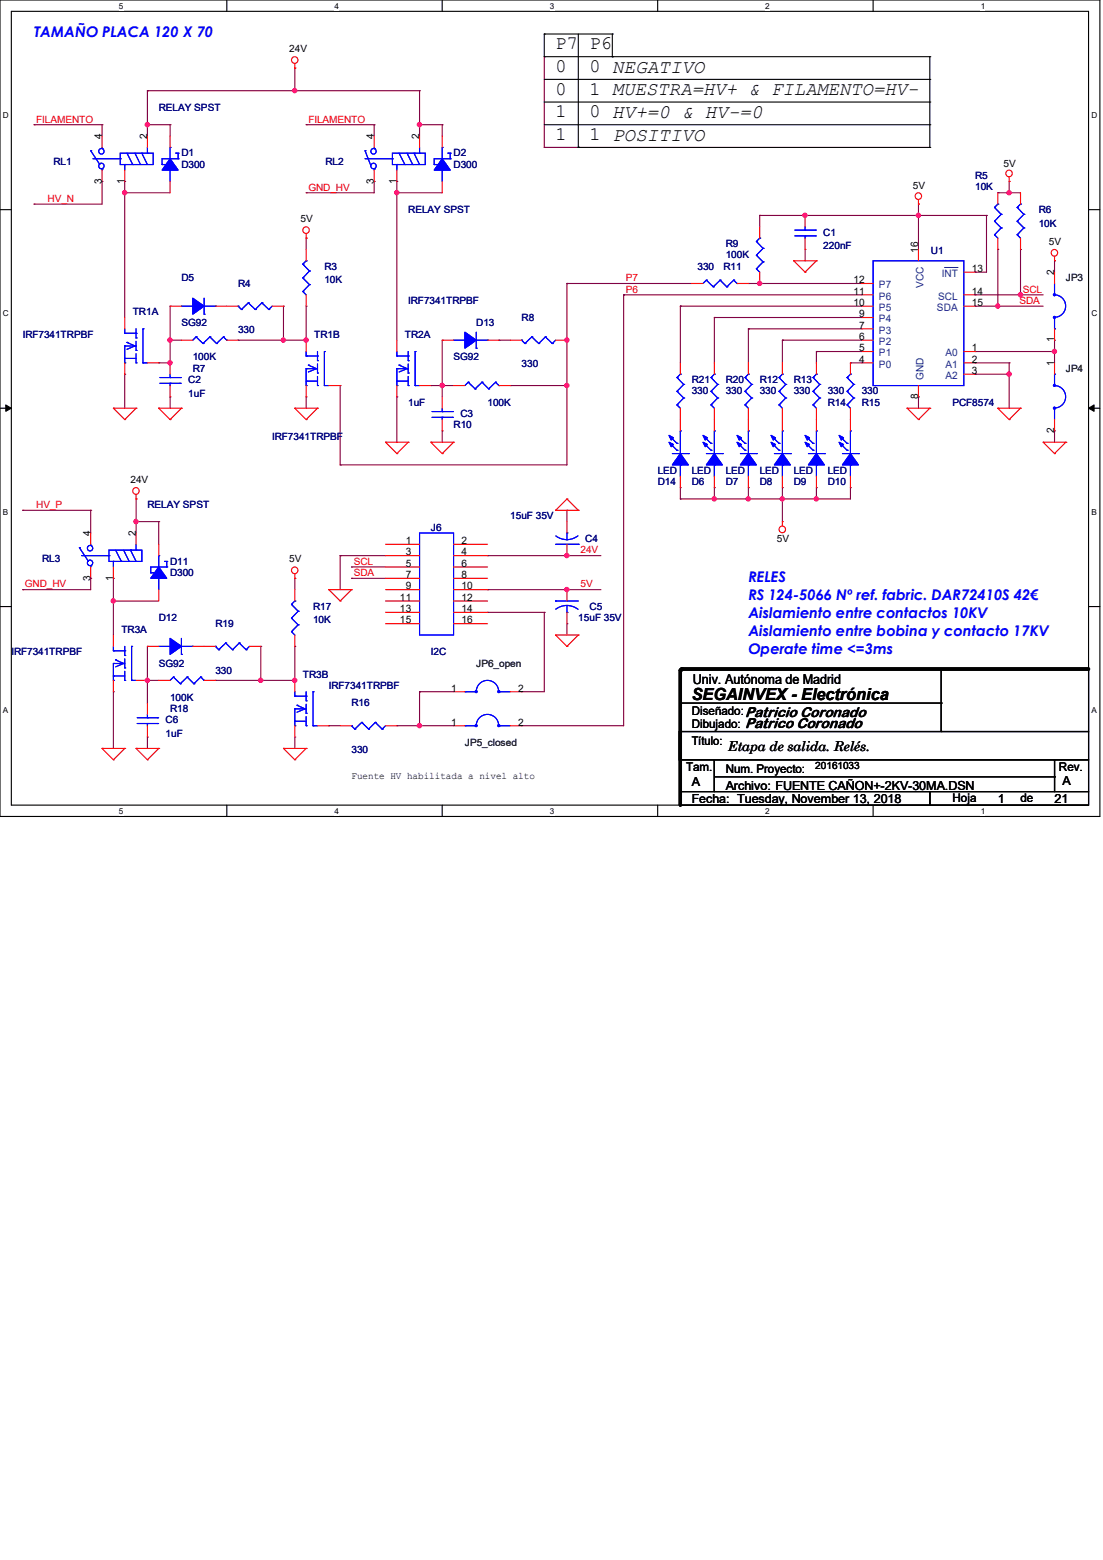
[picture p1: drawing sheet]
<svg xmlns="http://www.w3.org/2000/svg" width="210mm" height="297mm" viewBox="0 0 210 297" stroke-linecap="round" stroke-linejoin="round" font-family="sans-serif">
<path d="M0 0h209.4v155.4h-209.4zM2.2 2.2h205.1v151.1h-205.1z" fill="none" stroke="#000" stroke-width=".21"/>
<g fill="#fff">
<path d="M22.6 .3h.9v1.7h-.9z"/>
<path d="M22.6 153.5h.9v1.8h-.9z"/>
</g>
<path d="M43.2 0v2.2M43.2 153.3v2.1" fill="none" stroke="#000" stroke-width=".21"/>
<g fill="#fff">
<path d="M63.7 .3h.8v1.7h-.8z"/>
<path d="M63.7 153.5h.8v1.8h-.8z"/>
</g>
<path d="M84.2 0v2.2M84.2 153.3v2.1" fill="none" stroke="#000" stroke-width=".21"/>
<g fill="#fff">
<path d="M104.7 .3h.8v1.7h-.8z"/>
<path d="M104.7 153.5h.8v1.8h-.8z"/>
</g>
<path d="M125.2 0v2.2M125.2 153.3v2.1" fill="none" stroke="#000" stroke-width=".21"/>
<g fill="#fff">
<path d="M145.7 .3h.9v1.7h-.9z"/>
<path d="M145.7 153.5h.9v1.8h-.9z"/>
</g>
<path d="M166.2 0v2.2M166.2 153.3v2.1" fill="none" stroke="#000" stroke-width=".21"/>
<g fill="#fff">
<path d="M186.7 .3h.9v1.7h-.9z"/>
<path d="M186.7 153.5h.9v1.8h-.9z"/>
<path d="M.6 21h1.1v1.8h-1.1z"/>
<path d="M207.8 21h1.1v1.8h-1.1z"/>
<path d="M.6 58.8h1.1v1.7h-1.1z"/>
<path d="M207.8 58.8h1.1v1.7h-1.1z"/>
</g>
<path d="M0 39.9h2.2M207.3 39.9h2.1" fill="none" stroke="#000" stroke-width=".21"/>
<g fill="#fff">
<path d="M.6 96.6h1v1.7h-1z"/>
<path d="M207.8 96.6h1v1.7h-1z"/>
</g>
<path d="M0 77.7h2.2M207.3 77.7h2.1" fill="none" stroke="#000" stroke-width=".21"/>
<path d="M1.1 77.1l1.1 .6-1.1 .6zM207.3 77.7l1-.6v1.2z" fill="#000" stroke="#000" stroke-width=".19"/>
<g fill="#fff">
<path d="M.6 134.4h.9v1.7h-.9z"/>
<path d="M207.8 134.4h1v1.7h-1z"/>
</g>
<g fill="none" stroke="#000" stroke-width=".21">
<path d="M103.6 6.5h.1M103.6 6.5v4.3h73.4M103.6 19.4h73.4M103.6 15.1h73.4M103.6 6.5h13M110.1 6.5v21.6M116.6 10.8h.1M116.6 6.5h.1M116.6 6.5v4.3M177 10.8h.1M177 19.4h.1M177 15.1h.1"/>
<path d="M177 10.8v17.3M103.6 23.7h73.4M110.1 28.1h.1M110.1 28.1h66.9M177 28.1h.1M177 23.7h.1M0 115.5h2.2M207.3 115.5h2.1M129.3 139.3h78v5.4h-78zM129.5 127.4h77.8v11.9h-77.8zM129.5 133.9h49.7M179.2 133.9h.1"/>
<path d="M179.2 139.3h.1M179.2 127.4v11.9M129.5 144.7h6.5v6h-6.5zM129.5 150.7h47.5v2.6h-47.5zM136 144.7h64.8v6h-64.8zM136 147.9h64.8M177 150.7h30.3v2.6h-30.3zM200.8 144.7h6.5v6h-6.5zM200.8 147.9h.1"/>
</g>
<g fill="none" stroke="#800040" stroke-width=".21">
<path d="M28.1 17.3h.1M28.1 17.3v8.6M28.1 17.3h51.8M56.1 17.3h.1M56.1 13h.1M56.1 13v4.3M79.9 17.3h.1M79.9 17.3v8.6M103.6 10.8h.1M103.6 10.8v17.3M6.5 38.9h.1M6.5 23.7h.1"/>
<path d="M6.5 23.7h12.9M19.4 34.5h.1M19.4 23.7h.1M19.4 34.5v4.4h-12.9M19.4 23.7v2.2M23.7 36.7h.1M23.7 34.5h.1M23.7 36.7h8.7M23.7 34.5v26M28.1 23.7h.1M28.1 23.7h4.3M32.4 23.7h.1"/>
<path d="M32.4 23.7v2.2M58.3 23.7h.1M58.3 36.7h.1M58.3 23.7h12.9M71.2 23.7h.1M71.2 34.5h.1M71.2 34.5v2.2h-12.9M71.2 23.7v2.2M75.6 36.7h.1M75.6 34.5h.1M75.6 34.5v30.3M75.6 36.7h8.6"/>
<path d="M79.9 23.7h.1M79.9 23.7h4.3M84.2 23.7h.1M84.2 23.7v2.2M103.6 28.1h.1M103.6 28.1h6.5M174.9 38.9h.1M174.9 38.9v8.6M190 36.7h.1M190 36.7h4.3M192.2 36.7h.1M192.2 34.5h.1"/>
<path d="M192.2 34.5v2.2M32.4 58.3h.1M32.4 58.3v10.8h-2.2M54 58.3h.1M54 58.3v6.5M58.3 45.3h.1M58.3 58.3h.1M58.3 58.3v6.5h-13M58.3 45.3v2.2M107.9 54h.1M107.9 54h23.8M107.9 54v34.5h-43.1"/>
<path d="M118.7 56.1h.1M118.7 56.1h45.4M118.7 56.1v82.1h-19.4M129.5 58.3h.1M129.5 58.3h34.6M129.5 58.3v10.8M142.5 54h.1M142.5 54h21.6M144.7 54h.1M144.7 41h.1M144.7 41h43.1M144.7 41v2.2"/>
<path d="M153.3 47.5h.1M153.3 41h.1M153.3 47.5v2.2M174.9 41h.1M185.7 58.3h.1M185.7 56.1h.1M185.7 51.8h.1M185.7 56.1h12.9M185.7 58.3h12.9M187.8 41h.1M187.8 41v10.8h-2.1M190 58.3h.1"/>
<path d="M190 47.5h.1M190 47.5v10.8M194.3 56.1h.1M194.3 47.5h.1M194.3 47.5v8.6M200.8 49.7h.1M200.8 49.7v2.1M23.7 71.2h.1M23.7 71.2v6.5M30.2 69.1h.1M32.4 75.6h.1M32.4 64.8h.1"/>
<path d="M32.4 64.8h2.1M32.4 75.6v2.1M45.3 64.8h.1M54 64.8h.1M58.3 75.6h.1M58.3 75.6v2.1M64.8 73.4h.1M64.8 73.4v15.1M75.6 75.6h.1M75.6 75.6v8.6M82 73.4h.1M82 73.4h4.4"/>
<path d="M84.2 73.4h.1M84.2 64.8h.1M84.2 64.8v10.8M95 64.8h.1M95 64.8h2.2M97.2 73.4h.1M97.2 73.4h10.7M107.9 73.4h.1M107.9 64.8h.1M136 60.5h.1M136 60.5v8.6M136 60.5h28.1"/>
<path d="M142.5 62.6h.1M142.5 62.6v6.5M142.5 62.6h21.6M149 64.8h.1M149 64.8v4.3M149 64.8h15.1M155.4 66.9h.1M155.4 66.9h8.7M155.4 66.9v2.2M161.9 69.1h.1M161.9 69.1h2.2M174.9 75.6h.1"/>
<path d="M174.9 75.6v2.1M185.7 69.1h.1M185.7 71.2h.1M185.7 66.9h.1M185.7 69.1h6.5M185.7 71.2h6.5M185.7 66.9h15.1M192.2 71.2h.1M192.2 69.1h.1M192.2 69.1v8.6M200.8 66.9h.1M200.8 64.8h.1"/>
<path d="M200.8 64.8v4.3M4.3 97.2h.1M4.3 97.2h13M17.3 97.2h.1M17.3 97.2v4.3M25.9 99.3h.1M25.9 95h.1M25.9 99.3h4.3M25.9 95v6.5M30.2 99.3h.1M30.2 99.3v4.3M64.8 88.5h.1"/>
<path d="M84.2 82h.1M84.2 82v2.2M107.9 97.2h.1M107.9 97.2v2.1M129.5 95h.1M129.5 92.8h.1M129.5 92.8v2.2M136 92.8h.1M136 95h.1M136 92.8v2.2M142.5 92.8h.1M142.5 95h.1"/>
<path d="M142.5 92.8v2.2M149 95h.1M149 92.8h.1M149 92.8v6.5M155.4 92.8h.1M155.4 95h.1M155.4 92.8v2.2M161.9 92.8h.1M161.9 92.8v2.2h-32.4M200.8 82h.1M200.8 82v2.2M4.3 112.3h.1"/>
<path d="M17.3 110.1h.1M17.3 110.1v2.2h-13M21.6 114.4h.1M21.6 110.1h.1M21.6 110.1v10.8M21.6 114.4h8.6M56.1 110.1h.1M56.1 110.1v2.2M64.8 105.8h.1M64.8 105.8v6.5M64.8 105.8h8.6M66.9 107.9h.1"/>
<path d="M66.9 110.1h.1M66.9 107.9h6.5M66.9 110.1h6.5M92.8 116.6h.1M92.8 112.3h.1M92.8 105.8h.1M92.8 112.3h21.6M92.8 105.8h21.6M92.8 116.6h10.8M103.6 116.6h.1M103.6 116.6v15.1h-4.3M107.9 112.3h.1"/>
<path d="M107.9 118.7h.1M107.9 105.8h.1M107.9 118.7v2.2M21.6 131.7h.1M21.6 131.7v10.8M28.1 129.5h.1M28.1 123.1h.1M28.1 123.1v10.8M28.1 129.5h2.1M41 129.5h.1M49.7 129.5h.1M49.7 123.1h.1"/>
<path d="M49.7 123.1v6.4M56.1 123.1h.1M56.1 123.1v6.4h-15.1M62.6 138.2h.1M62.6 138.2h2.2M75.6 138.2h.1M75.6 138.2h10.8M79.9 138.2h.1M79.9 131.7h.1M79.9 131.7v6.5M79.9 131.7h6.5M99.3 131.7h.1"/>
<path d="M99.3 138.2h.1M28.1 140.3h.1M28.1 140.3v2.2M56.1 140.3h.1M56.1 140.3v2.2"/>
</g>
<g fill="#f0f" stroke="#f0f" stroke-width=".21">
<circle cx="107.9" cy="112.2" r=".4"/>
<circle cx="194.3" cy="56.1" r=".4"/>
<circle cx="190" cy="58.3" r=".4"/>
<circle cx="144.6" cy="54" r=".4"/>
<circle cx="75.5" cy="36.7" r=".4"/>
<circle cx="174.9" cy="41" r=".4"/>
<circle cx="79.9" cy="23.7" r=".4"/>
<circle cx="28" cy="23.7" r=".4"/>
<circle cx="153.3" cy="41" r=".4"/>
<circle cx="23.7" cy="36.7" r=".4"/>
<circle cx="84.2" cy="73.4" r=".4"/>
<circle cx="58.3" cy="64.7" r=".4"/>
<circle cx="107.9" cy="105.8" r=".4"/>
<circle cx="56.1" cy="17.3" r=".4"/>
<circle cx="192.1" cy="71.2" r=".4"/>
<circle cx="32.4" cy="69.1" r=".4"/>
<circle cx="32.4" cy="64.7" r=".4"/>
<circle cx="54" cy="64.7" r=".4"/>
<circle cx="21.6" cy="114.4" r=".4"/>
<circle cx="25.9" cy="99.3" r=".4"/>
<circle cx="49.6" cy="129.5" r=".4"/>
<circle cx="28" cy="129.5" r=".4"/>
<circle cx="56.1" cy="129.5" r=".4"/>
<circle cx="192.1" cy="36.7" r=".4"/>
<circle cx="79.9" cy="138.2" r=".4"/>
<circle cx="200.8" cy="66.9" r=".4"/>
<circle cx="142.5" cy="95" r=".4"/>
<circle cx="149" cy="95" r=".4"/>
<circle cx="136" cy="95" r=".4"/>
<circle cx="155.4" cy="95" r=".4"/>
<circle cx="107.9" cy="73.4" r=".4"/>
<circle cx="107.9" cy="64.7" r=".4"/>
</g>
<g fill="none" stroke="#f00" stroke-width=".21">
<path d="M56.1 13h.1M56.1 12.1v.9M19.4 25.9v2.2M19.4 32.4v2.1M23.7 32.4v2.1M28.1 25.9v2.2M32.4 25.9v2.2M32.4 34.5v2.2M71.2 25.9v2.2M71.2 32.4v2.1M75.6 32.4v2.1M79.9 25.9v2.2"/>
<path d="M84.2 25.9v2.2M84.2 34.5v2.2M174.9 38.9h.1M174.9 38v.9M190 36.7v2.2M192.2 34.5h.1M192.2 33.7v.8M194.3 36.7v2.2M32.4 58.3h2.1M41 58.3h4.3M51.8 58.3h2.2M58.3 45.3h.1"/>
<path d="M58.3 44.5v.8M58.3 47.5v2.2M58.3 56.1v2.2M131.7 54h2.2M140.3 54h2.2M144.7 43.2v2.1M144.7 51.8v2.2M151.1 49.7h.1M151.1 49.7h4.3M151.1 49.7l2.2 2.1M153.3 51.8h.1M153.3 41v2.2"/>
<path d="M153.3 45.3v2.2M155.4 49.7h.1M155.4 49.7l-2.1 2.1M164.1 58.3h2.1M164.1 56.1h2.1M164.1 54h2.1M174.9 47.5v2.2M183.5 58.3h2.2M183.5 51.8h2.2M183.5 56.1h2.2M190 45.3v2.2M194.3 45.3v2.2"/>
<path d="M200.8 49.7h.1M200.8 48.8v.9M200.8 51.8v2.2M21.6 77.7h.1M21.6 77.7h4.3M21.6 77.7l2.1 2.2M23.7 79.9h.1M23.7 60.5v2.1M23.7 69.1v2.1M25.9 77.7h.1M25.9 77.7l-2.2 2.2M28.1 69.1h2.1"/>
<path d="M30.2 77.7h.1M30.2 77.7h4.3M30.2 77.7l2.2 2.2M32.4 79.9h.1M32.4 69.1v2.1M32.4 73.4v2.2M34.5 77.7h.1M34.5 77.7l-2.1 2.2M34.5 64.8h2.2M43.2 64.8h2.1M56.1 77.7h.1M56.1 77.7h4.4"/>
<path d="M56.1 77.7l2.2 2.2M58.3 79.9h.1M58.3 64.8v2.1M58.3 73.4v2.2M60.5 77.7h.1M60.5 77.7l-2.2 2.2M62.6 73.4h2.2M75.6 64.8v2.1M75.6 73.4v2.2M79.9 73.4h2.1M84.2 75.6v2.1M84.2 79.9v2.1"/>
<path d="M84.2 64.8h2.2M86.4 73.4h2.1M92.8 64.8h2.2M95 73.4h2.2M97.2 64.8h2.1M105.8 64.8h2.1M129.5 69.1v2.1M129.5 77.7v4.3M136 69.1v2.1M136 77.7v4.3M142.5 69.1v2.1M142.5 77.7v4.3"/>
<path d="M149 69.1v2.1M149 77.7v4.3M155.4 69.1v2.1M155.4 77.7v4.3M161.9 69.1v2.1M161.9 77.7v4.3M164.1 64.8h2.1M164.1 66.9h2.1M164.1 69.1h2.1M164.1 62.6h2.1M164.1 60.5h2.1M172.7 77.7h.1"/>
<path d="M172.7 77.7h4.3M172.7 77.7l2.2 2.2M174.9 79.9h.1M174.9 73.4v2.2M177 77.7h.1M177 77.7l-2.1 2.2M183.5 66.9h2.2M183.5 69.1h2.2M183.5 71.2h2.2M190 77.7h.1M190 77.7h4.3M190 77.7l2.2 2.2"/>
<path d="M192.2 79.9h.1M194.3 77.7h.1M194.3 77.7l-2.1 2.2M200.8 62.6v2.2M200.8 69.1v2.1M200.8 79.9v2.1M25.9 95h.1M25.9 94.1v.9M73.4 84.2h.1M73.4 84.2h4.3M73.4 84.2l2.2 2.2M75.6 86.4h.1"/>
<path d="M77.7 84.2h.1M77.7 84.2l-2.1 2.2M82 84.2h.1M82 84.2h4.4M82 84.2l2.2 2.2M84.2 86.4h.1M86.4 84.2h.1M86.4 84.2l-2.2 2.2M105.8 97.2h.1M105.8 97.2h4.3M107.9 95h.1M107.9 95l-2.1 2.2"/>
<path d="M107.9 95l2.2 2.2M107.9 99.3v2.2M110.1 97.2h.1M129.5 90.7v2.1M136 90.7v2.1M142.5 90.7v2.1M149 99.3h.1M149 90.7v2.1M149 99.3v.9M155.4 90.7v2.1M161.9 90.7v2.1M198.6 84.2h.1"/>
<path d="M198.6 84.2h4.3M198.6 84.2l2.2 2.2M200.8 86.4h.1M202.9 84.2h.1M202.9 84.2l-2.1 2.2M17.3 101.5v2.1M17.3 107.9v2.2M21.6 107.9v2.2M25.9 101.5v2.1M30.2 103.6v2.2M30.2 112.3v2.1M56.1 110.1h.1"/>
<path d="M56.1 109.3v.8M56.1 112.3v2.1M62.6 112.3h.1M62.6 112.3h4.3M62.6 112.3l2.2 2.1M64.8 114.4h.1M66.9 112.3h.1M66.9 112.3l-2.1 2.1M73.4 112.3h6.5M73.4 103.6h6.5M73.4 105.8h6.5M73.4 107.9h6.5"/>
<path d="M73.4 110.1h6.5M73.4 114.4h6.5M73.4 116.6h6.5M73.4 118.7h6.5M86.4 112.3h6.4M86.4 103.6h6.4M86.4 105.8h6.4M86.4 107.9h6.4M86.4 110.1h6.4M86.4 114.4h6.4M86.4 116.6h6.4M86.4 118.7h6.4"/>
<path d="M107.9 103.6v2.2M107.9 112.3v2.1M107.9 116.6v2.1M21.6 120.9v2.2M21.6 129.5v2.2M25.9 129.5h2.2M28.1 123.1h2.1M28.1 133.9v2.1M28.1 138.2v2.1M30.2 129.5h2.2M36.7 123.1h4.3M38.9 129.5h2.1"/>
<path d="M47.5 123.1h2.2M56.1 120.9v2.2M56.1 129.5v2.2M56.1 138.2v2.1M60.5 138.2h2.1M64.8 138.2h2.1M73.4 138.2h2.2M86.4 138.2h2.1M86.4 131.7h2.1M97.2 138.2h2.1M97.2 131.7h2.1M105.8 120.9h.1"/>
<path d="M105.8 120.9h4.3M105.8 120.9l2.1 2.2M107.9 123.1h.1M110.1 120.9h.1M110.1 120.9l-2.2 2.2M19.4 142.5h.1M19.4 142.5h4.3M19.4 142.5l2.2 2.2M21.6 144.7h.1M23.7 142.5h.1M23.7 142.5l-2.1 2.2M25.9 142.5h.1"/>
<path d="M25.9 142.5h4.3M25.9 142.5l2.2 2.2M28.1 144.7h.1M30.2 142.5h.1M30.2 142.5l-2.1 2.2M54 142.5h.1M54 142.5h4.3M54 142.5l2.1 2.2M56.1 144.7h.1M58.3 142.5h.1M58.3 142.5l-2.2 2.2"/>
<circle cx="56.1" cy="11.4" r=".62"/>
<circle cx="174.8" cy="37.3" r=".62"/>
<circle cx="192.1" cy="33" r=".62"/>
<circle cx="58.3" cy="43.8" r=".62"/>
<circle cx="200.8" cy="48.1" r=".62"/>
<circle cx="25.9" cy="93.5" r=".62"/>
<circle cx="56.1" cy="108.6" r=".62"/>
<circle cx="148.9" cy="100.8" r=".62"/>
</g>
<path d="M129.5 127.6v25.7M129.8 127.4h77.5" fill="none" stroke="#000" stroke-width=".64"/>
<g fill="#000">
<circle cx="129.5" cy="127.6" r=".32"/>
<circle cx="129.8" cy="127.4" r=".32"/>
</g>
<g fill="none" stroke="#00f" stroke-width=".21">
<path d="M17.3 28.7h.1M17.3 28.7l1.7 2.6M17.7 30.2h5.2M19.4 28.3h.1M19.4 32.2h.1M19.4 28.1v.2M19.4 32.2v.2M22.9 29.2h6.3v2.1h-6.3zM22.9 30.2h.1M23.7 31.3h.1M23.7 31.3v1.1M24.2 29.2l1.1 2.1"/>
<path d="M25.3 31.3h.1M25.7 29.2l1.1 2.1M26.8 31.3h.1M27 29.2h.1M27 29.2l1.1 2.1M28.1 29.2h.1M28.1 28.1v1.1M30.9 31.3h.1M30.9 31.3h.4M31.3 31.3h.1M32.4 32.4h.1M32.4 28.1h.1"/>
<path d="M32.4 28.1v2.1M32.4 32.4v2.1M33.5 29.2h.1M33.5 29.2h.4M33.9 30.2h.1M33.9 29.2h.1M33.9 30.2h-3v1.1M33.9 29.2v1M69.5 28.7h.1M69.5 30.2h5.2M69.5 28.7l1.1 2.8M71.2 28.3h.1"/>
<path d="M71.2 32.2h.1M71.2 28.1v.2M71.2 32.2v.2M74.7 29.2h6.3v2.1h-6.3zM74.7 30.2h.1M75.6 31.3h.1M75.6 31.3v1.1M76 29.2l1.1 2.1M77.1 31.3h.1M77.5 29.2l1.1 2.1M78.6 31.3h.1M78.8 29.2h.1"/>
<path d="M78.8 29.2l1.1 2.1M79.9 29.2h.1M79.9 28.1v1.1M82.7 31.3h.1M82.7 31.3h.4M83.1 31.3h.1M84.2 32.4h.1M84.2 28.1h.1M84.2 28.1v2.1M84.2 32.4v2.1M85.3 29.2h.1M85.3 29.2h.4"/>
<path d="M85.7 30.2h.1M85.7 29.2h.1M85.7 30.2h-3v1.1M85.7 29.2v1M189.4 39.5h.1M189.4 39.5l1.2 1.3M190 38.9h.1M190 38.9l-.6 .6M193.7 39.5h.1M193.7 39.5l1.2 1.3M194.3 38.9h.1M194.3 38.9l-.6 .6"/>
<path d="M34.5 58.3h2.2M36.7 58.3h.1M38.9 59.8h.1M38.9 56.8v3M38.9 58.3h2.1M41 58.3h.1M45.3 58.3h.1M45.3 58.3l.7 .6M46 58.9h.1M47.3 57.7h.1M47.3 57.7l1.3 1.2M47.3 57.7l-1.3 1.2"/>
<path d="M48.6 58.9h.1M49.9 57.7h.1M49.9 57.7l1.3 1.2M49.9 57.7l-1.3 1.2M51.2 58.9h.1M51.8 58.3l-.6 .6M57.7 55.5h.1M57.7 52.9h.1M57.7 50.3h.1M57.7 55.5l.6 .6M57.7 52.9l1.2 1.3M57.7 50.3l1.2 1.3"/>
<path d="M58.3 49.7h.1M58.3 49.7l-.6 .6M58.9 54.2h.1M58.9 51.6h.1M58.9 54.2l-1.2 1.3M58.9 51.6l-1.2 1.3M134.5 53.3h.1M134.5 53.3l-.6 .7M134.5 53.3l1.3 1.3M135.8 54.6h.1M137.1 53.3h.1M137.1 53.3l-1.3 1.3"/>
<path d="M137.1 53.3l1.3 1.3M138.4 54.6h.1M139.7 53.3h.1M139.7 53.3l-1.3 1.3M139.7 53.3l.6 .7M140.3 54h.1M144 51.2h.1M144 48.6h.1M144 46h.1M144 51.2l.7 .6M144 48.6l1.3 1.3M144 46l1.3 1.3"/>
<path d="M144.7 45.3h.1M144.7 45.3l-.7 .7M145.3 49.9h.1M145.3 47.3h.1M145.3 49.9l-1.3 1.3M145.3 47.3l-1.3 1.3M151.3 43.8h3.9M151.3 44.9h3.9M153.3 44.9h.1M153.3 43.8h.1M153.3 43.2v.6M153.3 44.9v.4"/>
<path d="M155.2 43.8h.1M155.2 44.9h.1M166.2 49.7h17.3v23.7h-17.3zM189.4 44.7h.1M189.4 42.1h.1M189.4 44.7l.6 .6M189.4 42.1l1.2 1.3M190.6 43.4h.1M190.6 40.8h.1M190.6 43.4l-1.2 1.3M190.6 40.8l-1.2 1.3M193.7 44.7h.1"/>
<path d="M193.7 42.1h.1M193.7 44.7l.6 .6M193.7 42.1l1.2 1.3M194.9 43.4h.1M194.9 40.8h.1M194.9 43.4l-1.2 1.3M194.9 40.8l-1.2 1.3M200.8 56.1a2.14 2.14 0 0 1 2.1 2.2 2.14 2.14 0 0 1-2.1 2.1M200.8 56.1h.1M200.8 54v2.1M23.7 65.9h.1M23.7 69.1h.1"/>
<path d="M23.7 68.2h.1M23.7 63.5h.1M23.7 65.9h2.2M23.7 62.6v.9M23.7 65.9v3.2M23.7 68.2h2.2M23.7 63.5h2.2M24.2 65.2h.1M24.2 65.2l1.5 .7M25.7 65.9h.1M25.7 65.9l-1.5 .6M25.9 66.7h.1"/>
<path d="M25.9 69.1h.1M25.9 64.3h.1M25.9 63.5h.1M25.9 62.6v1.7M25.9 65v1.7M25.9 67.4v1.7M27.2 62.6h.1M27.2 69.1h.1M27.2 62.6v6.5M27.2 69.1h.9M30.4 71.9h3.9M30.4 73h3.9"/>
<path d="M32.4 73h.1M32.4 71.9h.1M32.4 71.2v.7M32.4 73v.4M34.3 71.9h.1M34.3 73h.1M37.3 64.1h.1M37.3 64.1l-.6 .7M37.3 64.1l1.4 1.3M38.7 65.4h.1M40 64.1h.1M40 64.1l-1.3 1.3"/>
<path d="M40 64.1l1.2 1.3M41.2 65.4h.1M42.5 64.1h.1M42.5 64.1l-1.3 1.3M42.5 64.1l.7 .7M43.2 64.8h.1M58.3 70.2h.1M58.3 73.4h.1M58.3 72.6h.1M58.3 67.8h.1M58.3 66.9v.9M58.3 70.2v3.2"/>
<path d="M58.3 70.2h2.2M58.3 72.6h2.2M58.3 67.8h2.2M58.7 69.5h.1M58.7 69.5l1.5 .7M60.2 70.2h.1M60.2 70.2l-1.5 .6M60.5 71h.1M60.5 73.4h.1M60.5 68.7h.1M60.5 67.8h.1M60.5 66.9v1.8"/>
<path d="M60.5 69.3v1.7M60.5 71.7v1.7M61.8 66.9h.1M61.8 73.4h.1M61.8 66.9v6.5M61.8 73.4h.8M75.6 70.2h.1M75.6 73.4h.1M75.6 72.6h.1M75.6 67.8h.1M75.6 66.9v.9M75.6 70.2v3.2"/>
<path d="M75.6 70.2h2.1M75.6 72.6h2.1M75.6 67.8h2.1M76 69.5h.1M76 69.5l1.5 .7M77.5 70.2h.1M77.5 70.2l-1.5 .6M77.7 71h.1M77.7 73.4h.1M77.7 68.7h.1M77.7 67.8h.1M77.7 66.9v1.8"/>
<path d="M77.7 69.3v1.7M77.7 71.7v1.7M79 66.9h.1M79 73.4h.1M79 73.4h.9M79 66.9v6.5M82.3 78.4h3.8M82.3 79.5h3.8M84.2 79.5h.1M84.2 78.4h.1M84.2 77.7v.7M84.2 79.5v.4"/>
<path d="M86.1 78.4h.1M86.1 79.5h.1M86.4 64.8h2.1M88.5 64.8h.1M89.2 72.8h.1M89.2 72.8l-.7 .6M89.2 72.8l1.3 1.2M90.5 74h.1M90.7 66.3h.1M90.7 63.2v3.1M90.7 64.8h2.1M91.8 72.8h.1"/>
<path d="M91.8 72.8l-1.3 1.2M91.8 72.8l1.2 1.2M92.8 64.8h.1M93 74h.1M94.4 72.8h.1M94.4 72.8l-1.4 1.2M94.4 72.8l.6 .6M95 73.4h.1M99.3 64.8h.1M99.3 64.8l.6 .6M99.9 65.4h.1M101.3 64.1h.1"/>
<path d="M101.3 64.1l1.3 1.3M101.3 64.1l-1.4 1.3M102.6 65.4h.1M103.8 64.1h.1M103.8 64.1l1.4 1.3M103.8 64.1l-1.2 1.3M105.2 65.4h.1M105.8 64.8l-.6 .6M128.9 77.1h.1M128.9 74.5h.1M128.9 71.9h.1M128.9 77.1l.6 .6"/>
<path d="M128.9 74.5l1.3 1.3M128.9 71.9l1.3 1.3M129.5 71.2h.1M129.5 71.2l-.6 .7M130.2 75.8h.1M130.2 73.2h.1M130.2 75.8l-1.3 1.3M130.2 73.2l-1.3 1.3M135.4 77.1h.1M135.4 74.5h.1M135.4 71.9h.1M135.4 77.1l.6 .6"/>
<path d="M135.4 74.5l1.3 1.3M135.4 71.9l1.3 1.3M136 71.2h.1M136 71.2l-.6 .7M136.7 75.8h.1M136.7 73.2h.1M136.7 75.8l-1.3 1.3M136.7 73.2l-1.3 1.3M141.9 77.1h.1M141.9 74.5h.1M141.9 71.9h.1M141.9 77.1l.6 .6"/>
<path d="M141.9 74.5l1.2 1.3M141.9 71.9l1.2 1.3M142.5 71.2h.1M142.5 71.2l-.6 .7M143.1 75.8h.1M143.1 73.2h.1M143.1 75.8l-1.2 1.3M143.1 73.2l-1.2 1.3M148.3 77.1h.1M148.3 74.5h.1M148.3 71.9h.1M148.3 77.1l.7 .6"/>
<path d="M148.3 74.5l1.3 1.3M148.3 71.9l1.3 1.3M149 71.2h.1M149 71.2l-.7 .7M149.6 75.8h.1M149.6 73.2h.1M149.6 75.8l-1.3 1.3M149.6 73.2l-1.3 1.3M154.8 77.1h.1M154.8 74.5h.1M154.8 71.9h.1M154.8 77.1l.6 .6"/>
<path d="M154.8 74.5l1.3 1.3M154.8 71.9l1.3 1.3M155.4 71.2h.1M155.4 71.2l-.6 .7M156.1 75.8h.1M156.1 73.2h.1M156.1 75.8l-1.3 1.3M156.1 73.2l-1.3 1.3M161.3 77.1h.1M161.3 74.5h.1M161.3 71.9h.1M161.3 77.1l.6 .6"/>
<path d="M161.3 74.5l1.3 1.3M161.3 71.9l1.3 1.3M161.9 71.2h.1M161.9 71.2l-.6 .7M162.6 75.8h.1M162.6 73.2h.1M162.6 75.8l-1.3 1.3M162.6 73.2l-1.3 1.3M200.8 62.6h.1M200.8 71.2v2.2a2.14 2.14 0 0 1 2.1 2.1 2.14 2.14 0 0 1-2.1 2.2M200.8 77.7h.1M200.8 71.2h.1"/>
<path d="M200.8 60.5v2.1M200.8 77.7v2.2M127.6 84.4l1.3 1.3M127.6 83.1l1.3 1.3M128 86.4h3.1M128.9 85.7h.1M128.9 84.4h.1M129.5 88.5h.1M129.5 82h.1M129.5 82v4.4M129.5 88.5v2.2M131.1 86.4h.1"/>
<path d="M134.1 84.4l1.3 1.3M134.1 83.1l1.3 1.3M134.5 86.4h3M135.4 85.7h.1M135.4 84.4h.1M136 88.5h.1M136 82h.1M136 82v4.4M136 88.5v2.2M137.5 86.4h.1M140.5 84.4l1.4 1.3M140.5 83.1l1.4 1.3"/>
<path d="M141 86.4h3M141.9 85.7h.1M141.9 84.4h.1M142.5 88.5h.1M142.5 82h.1M142.5 82v4.4M142.5 88.5v2.2M144 86.4h.1M147 84.4l1.3 1.3M147 83.1l1.3 1.3M147.4 86.4h3.1M148.3 85.7h.1"/>
<path d="M148.3 84.4h.1M149 88.5h.1M149 82h.1M149 82v4.4M149 88.5v2.2M150.5 86.4h.1M153.5 84.4l1.3 1.3M153.5 83.1l1.3 1.3M153.9 86.4h3.1M154.8 85.7h.1M154.8 84.4h.1M155.4 88.5h.1"/>
<path d="M155.4 82h.1M155.4 82v4.4M155.4 88.5v2.2M157 86.4h.1M160 84.4l1.3 1.3M160 83.1l1.3 1.3M160.4 86.4h3M161.3 85.7h.1M161.3 84.4h.1M161.9 88.5h.1M161.9 82h.1M161.9 82v4.4"/>
<path d="M161.9 88.5v2.2M163.4 86.4h.1M15.1 104.3h.1M15.1 104.3l1.7 2.6M15.5 105.8h5.2M17.3 103.8h.1M17.3 107.7h.1M17.3 103.6v.2M17.3 107.7v.2M20.7 104.7h6.3v2.2h-6.3zM20.7 105.8h.1M21.6 106.9h.1"/>
<path d="M21.6 106.9v1M22 104.7l1.1 2.2M23.1 106.9h.1M23.5 104.7l1.1 2.2M24.6 106.9h.1M24.8 104.7h.1M24.8 104.7l1.1 2.2M25.9 104.7h.1M25.9 103.6v1.1M28.7 109.1h.1M28.7 109.1h.5M29.2 109.1h.1"/>
<path d="M30.2 110.1h.1M30.2 105.8h.1M30.2 105.8v2.1M30.2 110.1v2.2M31.3 106.9h.1M31.3 106.9h.4M31.7 107.9h.1M31.7 106.9h.1M31.7 107.9h-3v1.2M31.7 106.9v1M55.5 117.7h.1M55.5 115.1h.1"/>
<path d="M55.5 117.7l1.3 1.3M55.5 115.1l1.3 1.3M56.1 114.4h.1M56.1 114.4l-.6 .7M56.8 119h.1M56.8 116.4h.1M56.8 119l-1.3 1.3M56.8 116.4l-1.3 1.3M79.9 101.5h6.5v19.4h-6.5zM105.8 114.4h.1M105.8 103.6h4.3M105.8 114.4h4.3"/>
<path d="M107.9 101.5h.1M107.9 116.6h.1M107.9 115.3l-.9 .1-1.2 .6M107.9 115.3l1.4 .2 .8 .5M107.9 101.5v1.3M107.9 115.3v1.3M110 102l-.7 .5-1.3 .2-1-.1-1.2-.6M110.1 103.6h.1M21.6 126.3h.1M21.6 129.5h.1M21.6 128.7h.1M21.6 123.9h.1"/>
<path d="M21.6 123.1v.8M21.6 126.3v3.2M21.6 126.3h2.1M21.6 128.7h2.1M21.6 123.9h2.1M22 125.6h.1M22 125.6l1.5 .7M23.5 126.3h.1M23.5 126.3l-1.5 .7M23.7 127.2h.1M23.7 129.5h.1M23.7 124.8h.1"/>
<path d="M23.7 123.9h.1M23.7 123.1v1.7M23.7 125.4v1.8M23.7 127.8v1.7M25.1 123.1h.1M25.1 129.5h.1M25.1 123.1v6.4M25.1 129.5h.8M26.1 136.7h3.9M26.1 137.8h3.9M28.1 137.8h.1M28.1 136.7h.1"/>
<path d="M28.1 136v.7M28.1 137.8v.4M30 136.7h.1M30 137.8h.1M30.2 123.1h2.2M32.4 123.1h.1M33 128.9h.1M33 128.9l-.6 .6M33 128.9l1.3 1.3M34.3 130.2h.1M34.5 124.6h.1M34.5 121.5v3.1"/>
<path d="M34.5 123.1h2.2M35.6 128.9h.1M35.6 128.9l-1.3 1.3M35.6 128.9l1.3 1.3M36.7 123.1h.1M36.9 130.2h.1M38.2 128.9h.1M38.2 128.9l-1.3 1.3M38.2 128.9l.7 .6M38.9 129.5h.1M41 123.1h.1M41 123.1l.7 .6"/>
<path d="M41.7 123.7h.1M43 122.4h.1M43 122.4l1.3 1.3M43 122.4l-1.3 1.3M44.3 123.7h.1M45.6 122.4h.1M45.6 122.4l-1.3 1.3M45.6 122.4l1.3 1.3M46.9 123.7h.1M47.5 123.1l-.6 .6M55.5 120.3h.1M55.5 120.3l.6 .6"/>
<path d="M56.1 135h.1M56.1 138.2h.1M56.1 137.3h.1M56.1 132.5h.1M56.1 135h2.2M56.1 131.7v.8M56.1 135v3.2M56.1 137.3h2.2M56.1 132.5h2.2M56.6 134.3h.1M56.6 134.3l1.5 .7M58.1 135h.1"/>
<path d="M58.1 135l-1.5 .6M58.3 135.8h.1M58.3 138.2h.1M58.3 133.4h.1M58.3 132.5h.1M58.3 131.7v1.7M58.3 134.1v1.7M58.3 136.4v1.8M59.6 131.7h.1M59.6 138.2h.1M59.6 131.7v6.5M59.6 138.2h.9"/>
<path d="M66.9 138.2h.1M66.9 138.2l.7 .6M67.6 138.8h.1M68.9 137.5h.1M68.9 137.5l1.3 1.3M68.9 137.5l-1.3 1.3M70.2 138.8h.1M71.5 137.5h.1M71.5 137.5l1.3 1.3M71.5 137.5l-1.3 1.3M72.8 138.8h.1M73.4 138.2l-.6 .6"/>
<path d="M88.5 131.7h2.2a2.14 2.14 0 0 1 2.1-2.2 2.14 2.14 0 0 1 2.2 2.2M88.5 131.7h.1M88.5 138.2h2.2a2.14 2.14 0 0 1 2.1-2.2 2.14 2.14 0 0 1 2.2 2.2M88.5 138.2h.1M95 131.7h.1M95 138.2h.1M95 138.2h2.2M95 131.7h2.2"/>
<circle cx="19.3" cy="31.6" r=".52"/>
<circle cx="19.3" cy="28.8" r=".52"/>
<circle cx="71.1" cy="31.6" r=".52"/>
<circle cx="71.1" cy="28.8" r=".52"/>
<circle cx="17.1" cy="104.4" r=".52"/>
<circle cx="17.1" cy="107.2" r=".52"/>
</g>
<g fill="#00f" stroke="#00f" stroke-width=".21">
<path d="M161.9 86.4l1.5 2.1h-3z" fill-rule="evenodd"/>
<path d="M159.8 82.9l.8 .5-.4 .4z" fill-rule="evenodd"/>
<path d="M159.8 84.2l.8 .4-.4 .4z" fill-rule="evenodd"/>
<path d="M161.9 86.4l1.5 2.1h-3z" fill-rule="evenodd"/>
<path d="M159.8 82.9l.8 .5-.4 .4z" fill-rule="evenodd"/>
<path d="M159.8 84.2l.8 .4-.4 .4z" fill-rule="evenodd"/>
<path d="M30.2 107.9l1.5 2.2h-3z" fill-rule="evenodd"/>
<path d="M30.2 107.9l1.5 2.2h-3z" fill-rule="evenodd"/>
<path d="M155.4 86.4l1.6 2.1h-3.1z" fill-rule="evenodd"/>
<path d="M153.3 82.9l.8 .5-.4 .4z" fill-rule="evenodd"/>
<path d="M153.3 84.2l.8 .4-.4 .4z" fill-rule="evenodd"/>
<path d="M155.4 86.4l1.6 2.1h-3.1z" fill-rule="evenodd"/>
<path d="M153.3 82.9l.8 .5-.4 .4z" fill-rule="evenodd"/>
<path d="M153.3 84.2l.8 .4-.4 .4z" fill-rule="evenodd"/>
<path d="M32.4 121.5l2.1 1.6-2.1 1.5z" fill-rule="evenodd"/>
<path d="M32.4 121.5l2.1 1.6-2.1 1.5z" fill-rule="evenodd"/>
<path d="M149 86.4l1.5 2.1h-3.1z" fill-rule="evenodd"/>
<path d="M146.8 82.9l.9 .5-.5 .4z" fill-rule="evenodd"/>
<path d="M146.8 84.2l.9 .4-.5 .4z" fill-rule="evenodd"/>
<path d="M149 86.4l1.5 2.1h-3.1z" fill-rule="evenodd"/>
<path d="M146.8 82.9l.9 .5-.5 .4z" fill-rule="evenodd"/>
<path d="M146.8 84.2l.9 .4-.5 .4z" fill-rule="evenodd"/>
<path d="M129.5 86.4l1.6 2.1h-3.1z" fill-rule="evenodd"/>
<path d="M127.4 82.9l.8 .5-.4 .4z" fill-rule="evenodd"/>
<path d="M127.4 84.2l.8 .4-.4 .4z" fill-rule="evenodd"/>
<path d="M129.5 86.4l1.6 2.1h-3.1z" fill-rule="evenodd"/>
<path d="M127.4 82.9l.8 .5-.4 .4z" fill-rule="evenodd"/>
<path d="M127.4 84.2l.8 .4-.4 .4z" fill-rule="evenodd"/>
<path d="M84.2 30.2l1.5 2.2h-3z" fill-rule="evenodd"/>
<path d="M84.2 30.2l1.5 2.2h-3z" fill-rule="evenodd"/>
<path d="M142.5 86.4l1.5 2.1h-3z" fill-rule="evenodd"/>
<path d="M140.3 82.9l.9 .5-.4 .4z" fill-rule="evenodd"/>
<path d="M140.3 84.2l.9 .4-.4 .4z" fill-rule="evenodd"/>
<path d="M142.5 86.4l1.5 2.1h-3z" fill-rule="evenodd"/>
<path d="M140.3 82.9l.9 .5-.4 .4z" fill-rule="evenodd"/>
<path d="M140.3 84.2l.9 .4-.4 .4z" fill-rule="evenodd"/>
<path d="M88.5 63.2l2.2 1.6-2.2 1.5z" fill-rule="evenodd"/>
<path d="M88.5 63.2l2.2 1.6-2.2 1.5z" fill-rule="evenodd"/>
<path d="M136 86.4l1.5 2.1h-3z" fill-rule="evenodd"/>
<path d="M133.9 82.9l.8 .5-.4 .4z" fill-rule="evenodd"/>
<path d="M133.9 84.2l.8 .4-.4 .4z" fill-rule="evenodd"/>
<path d="M136 86.4l1.5 2.1h-3z" fill-rule="evenodd"/>
<path d="M133.9 82.9l.8 .5-.4 .4z" fill-rule="evenodd"/>
<path d="M133.9 84.2l.8 .4-.4 .4z" fill-rule="evenodd"/>
<path d="M32.4 30.2l1.5 2.2h-3z" fill-rule="evenodd"/>
<path d="M32.4 30.2l1.5 2.2h-3z" fill-rule="evenodd"/>
<path d="M36.7 56.8l2.2 1.5-2.2 1.5z" fill-rule="evenodd"/>
<path d="M36.7 56.8l2.2 1.5-2.2 1.5z" fill-rule="evenodd"/>
<circle cx="95" cy="131.7" r=".19"/>
<circle cx="90.7" cy="131.7" r=".19"/>
<circle cx="95" cy="138.2" r=".19"/>
<circle cx="90.7" cy="138.2" r=".19"/>
<circle cx="200.8" cy="56.1" r=".19"/>
<circle cx="200.8" cy="60.4" r=".19"/>
<circle cx="200.8" cy="77.7" r=".19"/>
<circle cx="200.8" cy="73.4" r=".19"/>
</g>
<path d="M179.8 50.9h2.6" fill="none" stroke="#004080" stroke-width=".19"/>
<g font-size="3.6">
<text x="105.8" y="9.4">P7 P6</text>
<text x="105.8" y="13.7">0</text>
<text x="112.3" y="13.7">0 NEGATIVO</text>
<text x="105.8" y="18">0</text>
<text x="105.8" y="22.4">1</text>
<text x="112.3" y="18">1 MUESTRA=HV+ &amp; FILAMENTO=HV-</text>
<text x="112.3" y="22.4">0 HV+=0 &amp; HV-=0</text>
<text x="105.8" y="26.7">1</text>
<text x="112.3" y="26.7">1 POSITIVO</text>
</g>
<text font-size="3.2" x="131.7" y="133.3">SEGAINVEX - Electrónica</text>
<g font-size="2.8" fill="#00f">
<text x="6.5" y="7.1">TAMAÑO PLACA 120 X 70</text>
<text x="142.5" y="110.7">RELES</text>
<text x="142.5" y="114.2">RS 124-5066 Nº ref. fabric. DAR72410S 42€</text>
<text x="142.5" y="117.6">Aislamiento entre contactos 10KV</text>
<text x="142.5" y="121">Aislamiento entre bobina y contacto 17KV</text>
<text x="142.5" y="124.5">Operate time &lt;=3ms</text>
</g>
<g font-size="2.7">
<text x="141.9" y="136.5">Patricio Coronado</text>
<text x="141.9" y="138.7">Patrico Coronado</text>
</g>
<g font-size="2.6">
<text x="131.9" y="130.1">Univ. Autónoma de Madrid</text>
<text x="138.6" y="143">Etapa de salida. Relés.</text>
</g>
<g font-size="2.4">
<text x="131.7" y="149.6">A</text>
<text x="202.3" y="149.4">A</text>
<text x="131.7" y="152.9">Fecha: Tuesday, November 13, 2018</text>
<text x="138.2" y="150.3">Archivo: FUENTE CAÑON+-2KV-30MA.DSN</text>
<text x="190" y="152.9">1</text>
<text x="200.8" y="152.9">21</text>
</g>
<g font-size="2.3">
<text x="131.7" y="136.1">Diseñado:</text>
<text x="131.7" y="138.5">Dibujado:</text>
<text x="131.7" y="141.8">Título:</text>
<text x="130.6" y="146.7">Tam.</text>
<text x="138.2" y="147.2">Num. Proyecto:</text>
<text x="201.6" y="146.7">Rev.</text>
<text x="181.4" y="152.8">Hoja</text>
<text x="194.3" y="152.8">de</text>
</g>
<g font-size="1.9">
<text x="55.1" y="9.9">24V</text>
<text x="19.4" y="26.5" transform="rotate(-90 19.4 26.5)">4</text>
<text x="28" y="26.5" transform="rotate(-90 28 26.5)">2</text>
<text x="71.2" y="26.5" transform="rotate(-90 71.2 26.5)">4</text>
<text x="79.8" y="26.5" transform="rotate(-90 79.8 26.5)">2</text>
<text x="19.4" y="35" transform="rotate(-90 19.4 35)">3</text>
<text x="23.7" y="35" transform="rotate(-90 23.7 35)">1</text>
<text x="71.2" y="35" transform="rotate(-90 71.2 35)">3</text>
<text x="75.5" y="35" transform="rotate(-90 75.5 35)">1</text>
<text x="191.1" y="31.7">5V</text>
<text x="173.8" y="36">5V</text>
<text x="57.2" y="42.3">5V</text>
<text x="199.7" y="46.6">5V</text>
<text x="162.5" y="53.9">12</text>
<text x="174.8" y="48.1" transform="rotate(-90 174.8 48.1)">16</text>
<text x="185" y="51.8">13</text>
<text x="200.7" y="52.5" transform="rotate(-90 200.7 52.5)">2</text>
<text x="162.5" y="58.3">10</text>
<text x="162.5" y="56.1">11</text>
<text x="185" y="56.1">14</text>
<text x="185" y="58.3">15</text>
<text x="163.6" y="64.7">6</text>
<text x="163.6" y="62.6">7</text>
<text x="163.6" y="60.4">9</text>
<text x="200.7" y="65.2" transform="rotate(-90 200.7 65.2)">1</text>
<text x="163.6" y="69">4</text>
<text x="163.6" y="66.9">5</text>
<text x="185" y="66.9">1</text>
<text x="185" y="69">2</text>
<text x="185" y="71.2">3</text>
<text x="200.7" y="69.7" transform="rotate(-90 200.7 69.7)">1</text>
<text x="174.8" y="76" transform="rotate(-90 174.8 76)">8</text>
<text x="200.7" y="82.5" transform="rotate(-90 200.7 82.5)">2</text>
<text x="24.8" y="91.9">24V</text>
<text x="17.2" y="102.1" transform="rotate(-90 17.2 102.1)">4</text>
<text x="25.9" y="102.1" transform="rotate(-90 25.9 102.1)">2</text>
<text x="55.1" y="107.1">5V</text>
<text x="77.3" y="103.6">1</text>
<text x="77.3" y="105.7">3</text>
<text x="77.3" y="107.9">5</text>
<text x="87.9" y="103.6">2</text>
<text x="87.9" y="105.7">4</text>
<text x="87.9" y="107.9">6</text>
<text x="147.9" y="103.2">5V</text>
<text x="17.2" y="110.5" transform="rotate(-90 17.2 110.5)">3</text>
<text x="21.5" y="110.5" transform="rotate(-90 21.5 110.5)">1</text>
<text x="77.3" y="110.1">7</text>
<text x="77.3" y="112.2">9</text>
<text x="87.9" y="110.1">8</text>
<text x="87.9" y="112.2">10</text>
<text x="76.2" y="114.4">11</text>
<text x="76.2" y="116.5">13</text>
<text x="76.2" y="118.7">15</text>
<text x="87.9" y="114.4">12</text>
<text x="87.9" y="116.5">14</text>
<text x="87.9" y="118.7">16</text>
<text x="85.9" y="131.7">1</text>
<text x="98.7" y="131.7">2</text>
<text x="85.9" y="138.1">1</text>
<text x="98.7" y="138.1">2</text>
<text x="66.9" y="148.3">Fuente HV habilitada a nivel alto</text>
<text x="155.2" y="146.3">20161033</text>
</g>
<g font-size="1.9" fill="#f00">
<text x="6.9" y="23.3">FILAMENTO</text>
<text x="58.7" y="23.3">FILAMENTO</text>
<text x="9.1" y="38.4">HV_N</text>
<text x="58.7" y="36.3">GND_HV</text>
<text x="119.2" y="53.6">P7</text>
<text x="119.2" y="55.7">P6</text>
<text x="194.1" y="57.9">SDA</text>
<text x="194.7" y="55.7">SCL</text>
<text x="6.9" y="96.7">HV_P</text>
<text x="67.4" y="107.5">SCL</text>
<text x="110.5" y="105.4">24V</text>
<text x="4.7" y="111.8">GND_HV</text>
<text x="67.4" y="109.7">SDA</text>
<text x="110.5" y="111.8">5V</text>
</g>
<g font-size="1.9" fill="#000080">
<text x="30.2" y="21.1">RELAY SPST</text>
<text x="34.5" y="29.8">D1</text>
<text x="86.4" y="29.8">D2</text>
<text x="10.2" y="31.5">RL1</text>
<text x="34.5" y="31.9">D300</text>
<text x="62" y="31.5">RL2</text>
<text x="86.4" y="31.9">D300</text>
<text x="185.7" y="34.1">R5</text>
<text x="77.7" y="40.6">RELAY SPST</text>
<text x="185.7" y="36.2">10K</text>
<text x="197.8" y="40.6">R6</text>
<text x="138.2" y="47">R9</text>
<text x="156.8" y="44.9">C1</text>
<text x="156.8" y="47.5">220nF</text>
<text x="197.8" y="43.1">10K</text>
<text x="34.5" y="53.5">D5</text>
<text x="61.8" y="51.4">R3</text>
<text x="61.8" y="53.9">10K</text>
<text x="132.8" y="51.4">330</text>
<text x="137.8" y="51.4">R11</text>
<text x="138.2" y="49.2">100K</text>
<text x="177.3" y="48.3">U1</text>
<text x="25.3" y="60">TR1A</text>
<text x="45.3" y="54.6">R4</text>
<text x="77.7" y="57.8">IRF7341TRPBF</text>
<text x="4.3" y="64.3">IRF7341TRPBF</text>
<text x="34.5" y="62.1">SG92</text>
<text x="45.3" y="63.5">330</text>
<text x="59.8" y="64.3">TR1B</text>
<text x="77.1" y="64.3">TR2A</text>
<text x="90.7" y="62.1">D13</text>
<text x="99.3" y="61.1">R8</text>
<text x="36.7" y="70.8">R7</text>
<text x="36.7" y="68.6">100K</text>
<text x="86.4" y="68.6">SG92</text>
<text x="99.3" y="69.9">330</text>
<text x="35.9" y="72.9">C2</text>
<text x="35.9" y="75.5">1uF</text>
<text x="77.7" y="77.3">1uF</text>
<text x="92.8" y="77.3">100K</text>
<text x="131.7" y="72.9">R21</text>
<text x="131.7" y="75.1">330</text>
<text x="138.2" y="72.9">R20</text>
<text x="138.2" y="75.1">330</text>
<text x="144.7" y="72.9">R12</text>
<text x="144.7" y="75.1">330</text>
<text x="151.1" y="72.9">R13</text>
<text x="151.1" y="75.1">330</text>
<text x="157.6" y="77.3">R14</text>
<text x="157.6" y="75.1">330</text>
<text x="164.1" y="77.3">R15</text>
<text x="164.1" y="75.1">330</text>
<text x="181.4" y="77.3">PCF8574</text>
<text x="51.8" y="83.7">IRF7341TRPBF</text>
<text x="86.4" y="81.6">R10</text>
<text x="87.7" y="79.4">C3</text>
<text x="125.2" y="92.4">D14</text>
<text x="125.2" y="90.2">LED</text>
<text x="131.7" y="92.4">D6</text>
<text x="131.7" y="90.2">LED</text>
<text x="138.2" y="92.4">D7</text>
<text x="138.2" y="90.2">LED</text>
<text x="144.7" y="92.4">D8</text>
<text x="144.7" y="90.2">LED</text>
<text x="151.1" y="92.4">D9</text>
<text x="151.1" y="90.2">LED</text>
<text x="157.6" y="92.4">D10</text>
<text x="157.6" y="90.2">LED</text>
<text x="28.1" y="96.7">RELAY SPST</text>
<text x="82" y="101">J6</text>
<text x="97.2" y="98.8">15uF 35V</text>
<text x="8" y="107.1">RL3</text>
<text x="32.4" y="107.5">D11</text>
<text x="111.4" y="103.2">C4</text>
<text x="32.4" y="109.6">D300</text>
<text x="30.2" y="118.3">D12</text>
<text x="41" y="119.4">R19</text>
<text x="59.6" y="116.1">R17</text>
<text x="59.6" y="118.7">10K</text>
<text x="110.1" y="118.3">15uF 35V</text>
<text x="112.3" y="116.1">C5</text>
<text x="2.2" y="124.8">IRF7341TRPBF</text>
<text x="23.1" y="120.4">TR3A</text>
<text x="82" y="124.8">I2C</text>
<text x="30.2" y="126.9">SG92</text>
<text x="41" y="128.2">330</text>
<text x="57.7" y="129.1">TR3B</text>
<text x="62.6" y="131.2">IRF7341TRPBF</text>
<text x="31.5" y="137.7">C6</text>
<text x="32.4" y="135.6">R18</text>
<text x="32.4" y="133.4">100K</text>
<text x="66.9" y="134.5">R16</text>
<text x="31.5" y="140.3">1uF</text>
<text x="66.9" y="143.3">330</text>
</g>
<g font-size="1.9" fill="#004080">
<text x="179.3" y="52.7">INT</text>
<text x="167.3" y="59.2">P5</text>
<text x="167.3" y="57">P6</text>
<text x="167.3" y="54.9">P7</text>
<text x="175.8" y="54.8" transform="rotate(-90 175.8 54.8)">VCC</text>
<text x="178.4" y="59.2">SDA</text>
<text x="178.6" y="57">SCL</text>
<text x="167.3" y="65.7">P2</text>
<text x="167.3" y="63.5">P3</text>
<text x="167.3" y="61.3">P4</text>
<text x="167.3" y="70">P0</text>
<text x="167.3" y="67.8">P1</text>
<text x="180" y="67.8">A0</text>
<text x="180" y="70">A1</text>
<text x="175.8" y="72.3" transform="rotate(-90 175.8 72.3)">GND</text>
<text x="180" y="72.1">A2</text>
</g>
<g font-size="1.9" fill="#004040">
<text x="202.9" y="53.5">JP3</text>
<text x="202.9" y="70.8">JP4</text>
<text x="90.7" y="126.9">JP6_open</text>
<text x="88.5" y="142">JP5_closed</text>
</g>
<g font-size="1.6">
<text x="22.6" y="1.7">5</text>
<text x="63.7" y="1.7">4</text>
<text x="104.7" y="1.7">3</text>
<text x="145.7" y="1.7">2</text>
<text x="186.7" y="1.7">1</text>
<text x=".6" y="22.4">D</text>
<text x="207.8" y="22.4">D</text>
<text x=".6" y="60.2">C</text>
<text x="207.8" y="60.2">C</text>
<text x=".6" y="98">B</text>
<text x="207.8" y="98">B</text>
<text x=".6" y="135.8">A</text>
<text x="207.8" y="135.8">A</text>
<text x="22.6" y="154.9">5</text>
<text x="63.7" y="154.9">4</text>
<text x="104.7" y="154.9">3</text>
<text x="145.7" y="154.9">2</text>
<text x="186.7" y="154.9">1</text>
</g>
</svg>
